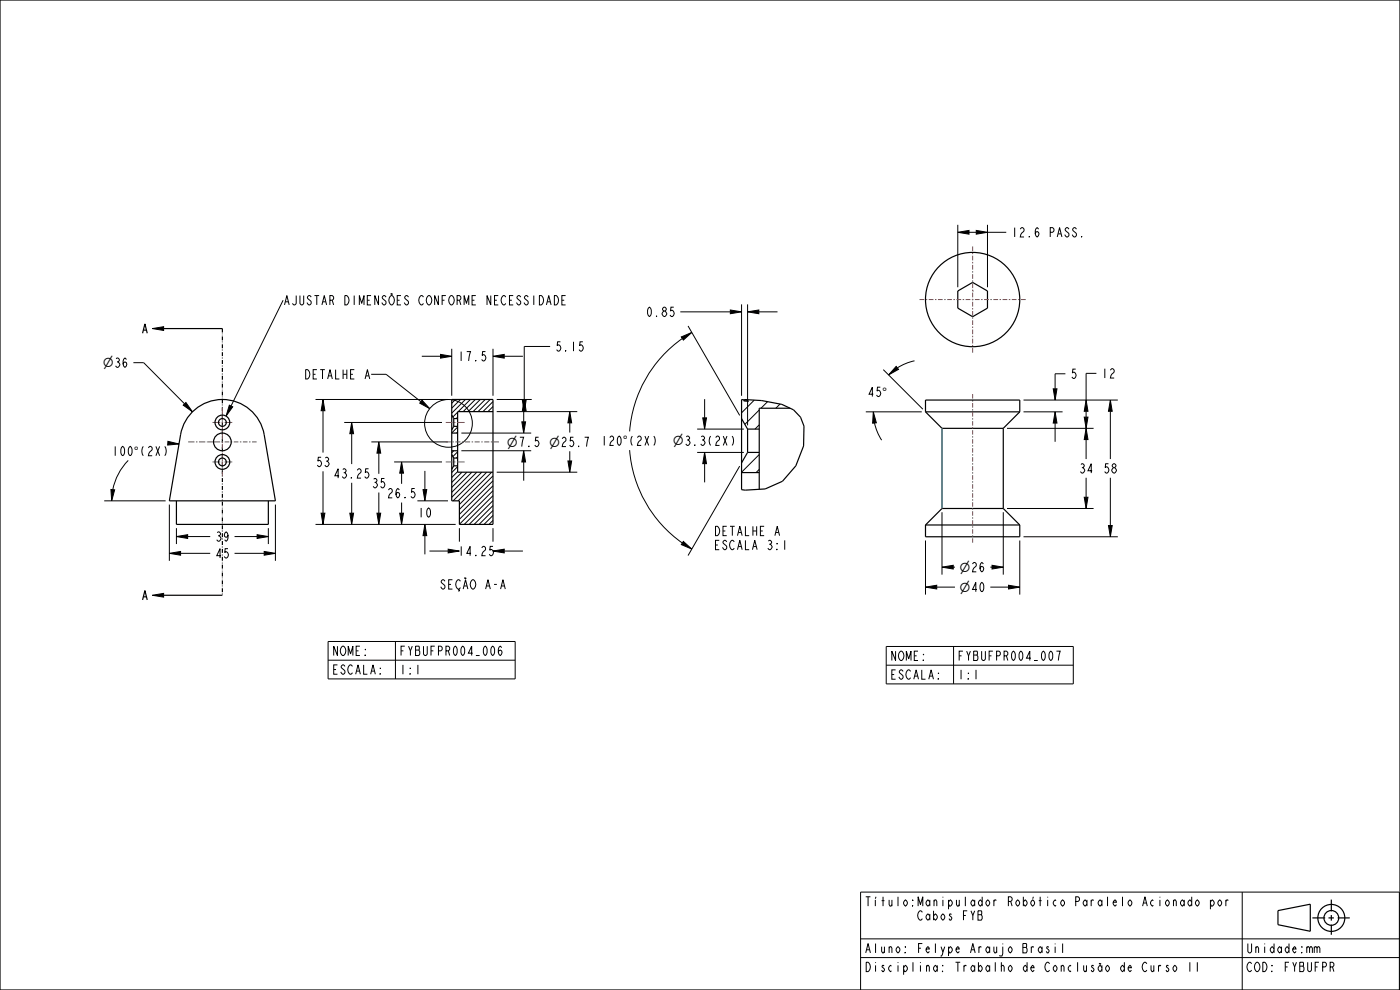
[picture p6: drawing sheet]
<svg xmlns="http://www.w3.org/2000/svg" width="594mm" height="420mm" viewBox="0 0 594 420" stroke-linecap="round" stroke-linejoin="round" font-family="sans-serif">
<g fill="none" stroke="#000" stroke-width=".42">
<path d="M406.4 98.6l4.7-.8v1.5zM406.4 95.4v26.5M411.1 98.6h3.1M414.2 97.8l4.8 .8-4.8 .7zM419 95.4v26.5M419 98.6h7.9M64.7 139.4l4.7-.8v1.6zM120.1 127.4l-22.1 44.8M238.4 127.4h1M240 125.4h-1.6v4h1.6M288.6 132.3h21.3M291.9 138.3l21.9 37.9"/>
<path d="M309.9 131.5l4.7 .8-4.7 .8zM314.6 129.1v38.8M317.2 132.3l4.8-.8v1.6zM317.2 129.1v51.4M322 132.3h7.9M56.6 153.9h4.4l17.3 17.4M157.5 158.8h6.3l14.8 11.6M179 151.1h7.9M186.9 150.3l4.8 .8-4.8 .8zM191.7 148v19.9M209.2 151.1l4.7-.8v1.6zM209.2 148v19.9"/>
<path d="M213.9 151.1h8M233.4 147h-11v22.5M289.1 142.9l4.4-1.9-3.6 3.3zM289.5 143.6a53.1 53.1 0 0 0-22.4 39.4M374.8 156.8l16.8 16.8M380.2 155.5l1 1.2-4.2 2.4zM388 153.1l-3.4 1-3.9 2M452 158.6h-4.3v6.4M465.2 158.4h-4.4v11.3M77.7 171.9l1.2-1.1 2.8 3.9zM97.3 171.9l1.4 .7-2.8 3.9zM133.9 169.5h56.2"/>
<path d="M137 169.5l.8 4.7h-1.5zM137 174.2v17.8M146 179.2h41.5M149.2 179.2l.8 4.8h-1.6zM179.1 169.8l3.2 3.6-4.2-2.4zM193.3 169.5l-1.6 1.6M194.2 174.9l-2.1 2M194.2 177l-.6 .6M195.4 169.5l-3.7 3.7M197.5 169.5l-5.8 5.8M199.6 169.5l-5.2 5.1M201.7 169.5l-5.2 5.1"/>
<path d="M203.8 169.5l-5.2 5.1M205.9 169.5l-5.2 5.1M208 169.5l-5.2 5.1M209.2 170.4l-4.3 4.2M209.2 172.5l-2.2 2.1M209.2 174.6h-.1M210.8 174.6h34.1M210.8 169.5h14.8M221.4 179h1.6l-.8 4.7zM221.6 169.9h1.6l-.8 4.7zM222.2 171v8M222.4 169.5l.8 4.7h-1.6z"/>
<path d="M241.8 174.6l.7 4.8h-1.5zM241.8 179.4v4.1M298.2 177.3h1.6l-.8 4.7zM299 169.3v8M320 169.8l-5.4 5.3M322.1 173.9l-6.1 6.1M325.7 170.4l-2.8 2.8M331 171.4l-1.8 1.8M367.4 174.7h23.7M370.5 174.7l1.3 4.7-1.6 .1zM371 179.5l1.4 4.1 1.7 3.1M434.3 174.7h16.5"/>
<path d="M434.3 169.7h40M446.9 165h1.6l-.8 4.7zM447.7 174.7l.8 4.8h-1.6zM447.7 179.5v7.9M460 177h1.6l-.8 4.7zM460.8 169.7l.8 4.8h-1.6zM460.8 174.5v2.5M471.1 169.7l.8 4.8h-1.6zM471.1 174.5v20.3M54.4 195.3a24.5 24.5 0 0 0-6.5 12.4M71.3 187.2l4.6 1.2-4.8 .4zM137 199.9v17.8"/>
<path d="M149.2 184v12.9M157.6 187.5h32.4M160.7 187.5l.8 4.7h-1.6zM160.7 192.2v8.8M167.2 196h20.3M170.4 196l.8 4.7h-1.6zM180.3 199.8v7.9M192.5 191.2l-.8 .9M194.2 181.2l-2.5 2.5M194.2 183.3l-.5 .4M194.2 191.7l-2 2M194.2 193.8l-.6 .5"/>
<path d="M194.2 198l-2.5 2.5M195.8 191.2h29.6M195.8 183.7h29.6M222.2 191.2l.8 4.8h-1.6zM222.2 196v7.9M241 195.6h1.5l-.7 4.7zM241.8 191.4v4.2M267.1 191a53.1 53.1 0 0 0 22.4 39.4M295.8 191.9h19.8M295.8 182h19.8M299 191.9l.8 4.8h-1.6zM299 196.7v7.9"/>
<path d="M313.8 197.7l-21.9 38M322.1 180.2l-1.8 1.8M322.1 192.8l-7.5 7.5M322.1 199.1l-1.3 1.4M427.3 181.7h36.7M460.8 181.7l.8 4.8h-1.6zM460.8 186.5v8.3M44.2 212.5h26.1M47.1 207.7l1.5 .1-1.2 4.7zM71.9 214.1v23.8M116.9 214.1v23.8M136.3 217.7h1.5l-.8 4.8z"/>
<path d="M148.4 217.7h1.6l-.8 4.8zM149.2 204.8v12.9M159.9 217.7h1.6l-.8 4.8zM160.7 208.9v8.8M169.6 217.7h1.6l-.8 4.8zM170.4 200.7v4.6M170.4 213.2v4.5M177.1 212.5h13M179.5 207.7h1.6l-.8 4.8zM194.2 200.1l-2.5 2.5M196 200.3l-4.3 4.4M198.1 200.3l-6.4 6.5"/>
<path d="M200.2 200.3l-8.5 8.6M202.3 200.3l-10.6 10.7M204.4 200.3l-12.1 12.2M206.5 200.3l-12.1 12.2M208.6 200.3l-13.7 13.7M209.2 201.9l-14.3 14.2M209.2 204l-14.3 14.2M209.2 206.1l-14.3 14.2M209.2 208.2l-14.3 14.2M209.2 210.3l-12.2 12.2M209.2 212.4l-10.1 10.1M209.2 214.5l-8 8"/>
<path d="M209.2 216.6l-5.9 5.9M209.2 218.7l-3.8 3.8M210.8 200.3h34.1M399.7 217.3v26.5M425.7 217.3v26.5M427.3 215.7h36.7M460 211h1.6l-.8 4.7zM460.8 202.7v8.3M471.1 202.7v20.3M71.9 234.7l4.7-.7v1.5zM74.9 227.6l4.7-.8v1.6zM74.9 224.1v6.7"/>
<path d="M76.6 234.7h12.6M79.6 227.6h9.6M99.5 234.7h12.6M99.5 227.6h9.6M109.1 226.8l4.8 .8-4.8 .8zM112.1 234l4.8 .7-4.8 .8zM113.9 224.1v6.7M133.9 222.5h59.4M180.3 222.5l.8 4.7h-1.6zM180.3 227.2v8M182.2 233.8h8M190.2 233l4.7 .8-4.7 .8z"/>
<path d="M194.9 224.1v5.7M209.2 233.8l4.7-.8v1.6zM209.2 220.8l-1.7 1.7M209.2 224.1v5.7M213.9 233.8h8M289.9 229.7l3.6 3.2-4.4-1.9zM392.7 229.3v23M420.9 239.8l4.8 .8-4.8 .8zM432.7 229.3v23M434.3 227.7h40M470.3 223h1.6l-.8 4.7zM64.7 252.5l4.7-.8v1.6z"/>
<path d="M392.7 249.1l4.7-.8v1.6zM397.4 249.1h7.8M399.7 240.6l4.7-.8v1.6zM404.4 240.6h.8M420.2 249.1h7.7M420.2 240.6h.7M427.9 248.3l4.8 .8-4.8 .8zM139.2 272.1h79.4v15.9h-79.4zM167.8 272.1v15.9M376 274.3h79.4v15.8h-79.4zM404.6 274.3v15.8M139.2 280.1h79.4"/>
<path d="M376 282.2h79.4M527.1 378.5v41.5M365.1 398.3h228.6M520.1 381.8v2.6M521.1 382.1l-.6-.3-.4 .6M365.1 406.2h228.6M508 408.2v4M365.1 420v-41.5h228.6v41.5"/>
<circle cx="190.3" cy="179.6" r="10.1"/>
</g>
<g fill="#000">
<path d="M406.4 98.6l4.7-.8v1.5zM414.2 97.8l4.8 .8-4.8 .7zM64.7 139.4l4.7-.8v1.6zM309.9 131.5l4.7 .8-4.7 .8zM317.2 132.3l4.8-.8v1.6zM186.9 150.3l4.8 .8-4.8 .8zM209.2 151.1l4.7-.8v1.6zM289.1 142.9l4.4-1.9-3.6 3.3zM380.2 155.5l1 1.2-4.2 2.4zM77.7 171.9l1.2-1.1 2.8 3.9zM97.3 171.9l1.4 .7-2.8 3.9zM137 169.5l.8 4.7h-1.5z"/>
<path d="M149.2 179.2l.8 4.8h-1.6zM179.1 169.8l3.2 3.6-4.2-2.4zM222.4 169.5l.8 4.7h-1.6zM221.6 169.9h1.6l-.8 4.7zM241.8 174.6l.7 4.8h-1.5zM370.5 174.7l1.3 4.7-1.6 .1zM446.9 165h1.6l-.8 4.7zM447.7 174.7l.8 4.8h-1.6zM460.8 169.7l.8 4.8h-1.6zM471.1 169.7l.8 4.8h-1.6zM71.3 187.2l4.6 1.2-4.8 .4zM160.7 187.5l.8 4.7h-1.6z"/>
<path d="M170.4 196l.8 4.7h-1.6zM221.4 179h1.6l-.8 4.7zM222.2 191.2l.8 4.8h-1.6zM298.2 177.3h1.6l-.8 4.7zM299 191.9l.8 4.8h-1.6zM460 177h1.6l-.8 4.7zM460.8 181.7l.8 4.8h-1.6zM47.1 207.7l1.5 .1-1.2 4.7zM179.5 207.7h1.6l-.8 4.8zM241 195.6h1.5l-.7 4.7zM460 211h1.6l-.8 4.7zM71.9 234.7l4.7-.7v1.5z"/>
<path d="M74.9 227.6l4.7-.8v1.6zM109.1 226.8l4.8 .8-4.8 .8zM112.1 234l4.8 .7-4.8 .8zM136.3 217.7h1.5l-.8 4.8zM148.4 217.7h1.6l-.8 4.8zM159.9 217.7h1.6l-.8 4.8zM169.6 217.7h1.6l-.8 4.8zM180.3 222.5l.8 4.7h-1.6zM190.2 233l4.7 .8-4.7 .8zM209.2 233.8l4.7-.8v1.6zM289.9 229.7l3.6 3.2-4.4-1.9zM470.3 223h1.6l-.8 4.7z"/>
<path d="M64.7 252.5l4.7-.8v1.6zM392.7 249.1l4.7-.8v1.6zM399.7 240.6l4.7-.8v1.6zM420.9 239.8l4.8 .8-4.8 .8zM427.9 248.3l4.8 .8-4.8 .8z"/>
</g>
<g fill="none" stroke="#000" stroke-width=".51">
<path d="M0 0h594v420h-594zM69.4 139.4h25M406.4 123.4l6.3-3.6 6.3 3.6v7.3l-6.3 3.7-6.3-3.7zM60.5 141.4l1-4 1 4M60.9 140.1h1.2M191.7 169.5h17.5v53h-14.3v-10h-3.2zM191.7 176.1l.8 1.5M192.5 177.6v3.3M192.5 177.6h1.7M209.2 174.6h-15v25.7h15M314.6 169.5l2.6 .4 .3 .5-2-.4 .6-.5 7.1 .4 8.5 1.7 5 2.3 3 3.1 1.4 3.8-.2 8.4-3.2 8.4-5.7 6.6-7.3 3.2-8.5 .5-1.6-.2zM314.6 177.6l2.6 4.4"/>
<path d="M335.2 173.2h-13.1v34.4M191.7 192.9l.8 1.4M191.7 191.2h2.5M191.7 183.7h2.5M192.5 180.9l-.8 1.5M192.5 194.3v3.3M192.5 197.6l-.8 1.5M192.5 197.6h1.7M192.5 194.3h1.7M192.5 180.9h1.7M317.2 182v9.9M317.2 191.9l-2.6 4.5"/>
<path d="M317.2 191.9h4.9M317.2 182h4.9M399.7 181.7v34M399.7 181.7l-7-7h40l-7 7M399.7 181.7h26M425.7 181.7v34M74.9 212.5v10h39v-10M314.6 200.5h7.5M399.7 215.7l-7 7h40l-7-7M399.7 215.7h26M60.5 254.5l1-3.9 1 3.9M60.9 253.2h1.2"/>
<path d="M69.4 252.5h25M542.2 386.3l13.7-2.7v11.5l-13.7-2.8zM556.8 389.4h5.5M563.7 389.4h2.3M564.9 381.7v5M564.9 388.2v2.4M564.9 392.3v4.3M567.5 389.4h5.2"/>
<circle cx="564.9" cy="389.4" r="5.7"/>
<circle cx="564.9" cy="389.4" r="3.1"/>
</g>
<path d="M94.4 139.4v113.1" fill="none" stroke="#000" stroke-width=".51" stroke-dasharray="1.7 .5 .2 .3 .2 .5" stroke-linecap="butt"/>
<!-- layer: 02___PRT_ALL_AXES -->
<g fill="none" stroke="#000" stroke-width=".51">
<path d="M81.6 174.8a18 18 0 0 1 30.5 9.7l4.8 28h-45l5.1-29.6 1.8-4.4zM392.7 174.7v-5h40v5M392.7 222.7v5h40v-5"/>
<circle cx="412.7" cy="127.1" r="20"/>
<circle cx="94.4" cy="179.2" r="3.1"/>
<circle cx="94.4" cy="179.2" r="1.65"/>
<circle cx="94.4" cy="187.5" r="3.8"/>
<circle cx="94.4" cy="196" r="3.1"/>
<circle cx="94.4" cy="196" r="1.65"/>
</g>
<g fill="none" stroke="#785055" stroke-width=".42">
<path d="M412.7 104.5v2.1M412.7 107.2v.6M412.7 108.5v2M412.7 111.1v.6M412.7 112.4v2M412.7 115v.7M412.7 116.3v2M412.7 118.9v.7M390.1 127.1h2M392.8 127.1h.6M394.1 127.1h2M396.7 127.1h.6"/>
<path d="M398 127.1h2M400.6 127.1h.6M401.9 127.1h2M404.5 127.1h.7M405.8 127.1h2M408.4 127.1h.7M409.7 127.1h2M412.4 127.1h.6M412.7 123.5h.1M412.7 120.2v2M412.7 122.9v.6M412.7 124.1v2"/>
<path d="M412.7 126.8v.6M412.7 128v2.1M412.7 130.7v.6M412.7 132v2M412.7 134.6v.6M412.7 135.9v2M412.7 138.5v.6M412.7 139.8v2M413.6 127.1h2M416.3 127.1h.6M417.5 127.1h2.1M420.2 127.1h.6"/>
<path d="M421.5 127.1h2M424.1 127.1h.6M425.4 127.1h2M428 127.1h.7M429.3 127.1h2M431.9 127.1h.7M433.2 127.1h2M412.7 142.4v.7M412.7 143.7v2M412.7 146.3v.7M412.7 147.6v2M90.2 179.2h3.2"/>
<path d="M94 179.2h.7M94.4 172.9v5.4M94.4 178.9v.6M95.3 179.2h3.2M189.1 179.2h2.9M192.6 179.2h.6M193.9 179.2h2.8M196.7 179.2h.1M412.7 167.2v1.9M412.7 169.7v.7M412.7 171v1.9M412.7 173.6v.6"/>
<path d="M412.7 174.8v1.9M412.7 177.4v.6M412.7 178.6v2M79.8 187.5h2.7M83.1 187.5h.7M84.4 187.5h2.7M87.7 187.5h5.7M90.2 196h3.2M94 196h.7M94 187.5h.7M94.4 180.2v6.3M94.4 187.2v.6"/>
<path d="M94.4 188.4v2M94.4 191v.7M94.4 192.3v2M94.4 194.9v.6M94.4 196.2v1.9M94.4 198.8v.6M95.3 196h3.2M95.3 187.5h2M97.9 187.5h.6M99.2 187.5h1.9M101.8 187.5h.6M103.1 187.5h1.9"/>
<path d="M105.7 187.5h.6M106.9 187.5h2M189.1 196h2.9M189.1 187.5h2.2M191.9 187.5h.7M192.6 196h.6M193.2 187.5h2.2M193.9 196h2.8M196 187.5h.7M196.7 196h.1M197.3 187.5h2.2M200.1 187.5h.6"/>
<path d="M201.4 187.5h2.1M204.2 187.5h.6M205.4 187.5h2.2M208.3 187.5h.6M209.5 187.5h2.2M412.7 181.2v.6M412.7 182.5v1.9M412.7 185v.7M412.7 186.3v1.9M412.7 188.8v.7M412.7 190.1v1.9M412.7 192.7v.6"/>
<path d="M412.7 193.9v2M412.7 196.5v.6M412.7 197.8v1.9M94.4 200v2M412.7 200.3v.6M412.7 201.6v1.9M412.7 204.1v.7M412.7 205.4v1.9M412.7 208v.6M412.7 209.2v1.9M412.7 211.8v.6M412.7 213.1v1.9"/>
<path d="M412.7 215.6v.6M412.7 216.9v1.9M412.7 219.4v.7M412.7 220.7v1.9M412.7 223.3v.6M412.7 224.5v1.9M412.7 227.1v.6M412.7 228.3v2"/>
</g>
<!-- layer: 03___PRT_ALL_CURVES -->
<path d="M399.7 181.7v34" fill="none" stroke="#00c8ff" stroke-width=".51"/>
<g font-size="5.5">
<text x="43.6" y="155.8">⌀36</text>
<text x="43.6" y="155.8">⌀</text>
<text x="374.3" y="168.2">°</text>
<text x="215.1" y="189.5">⌀7.5</text>
<text x="215.1" y="189.5">⌀</text>
<text x="233.1" y="189.5">⌀25.7</text>
<text x="233.1" y="189.5">⌀</text>
<text x="264.3" y="189">°</text>
<text x="285.5" y="189">⌀3.3(2X)</text>
<text x="285.5" y="189">⌀</text>
<text x="56.8" y="193.3">°</text>
<text x="407.2" y="242.6">⌀26</text>
<text x="407.2" y="242.6">⌀</text>
<text x="407.2" y="251.1">⌀40</text>
<text x="407.2" y="251.1">⌀</text>
</g>
<g font-size="5.2">
<text x="428.9" y="100.5">12.6 PASS.</text>
<text x="120.1" y="129.4">AJUSTAR DIMENSÕES CONFORME NECESSIDADE</text>
<text x="274" y="134.3">0.85</text>
<text x="235.4" y="149">5.15</text>
<text x="194.1" y="153.1">17.5</text>
<text x="128.9" y="160.8">DETALHE</text>
<text x="154.3" y="160.8">A</text>
<text x="454" y="160.6">5</text>
<text x="467.2" y="160.4">12</text>
<text x="367.9" y="168.2">45°</text>
<text x="254.8" y="189">120°(2X)</text>
<text x="47.3" y="193.3">100°(2X)</text>
<text x="133.9" y="198">53</text>
<text x="141.3" y="202.8">43.25</text>
<text x="457.6" y="200.7">34</text>
<text x="467.9" y="200.7">58</text>
<text x="157.6" y="207">35</text>
<text x="164" y="211.2">26.5</text>
<text x="177.1" y="219.5">10</text>
<text x="302.8" y="227.2">DETALHE A</text>
<text x="91.2" y="229.6">39</text>
<text x="302.8" y="233.2">ESCALA 3:1</text>
<text x="91.2" y="236.7">45</text>
<text x="194.1" y="235.8">14.25</text>
<text x="186.9" y="249.9">SEÇÃO A-A</text>
<text x="140.8" y="278.1">NOME:</text>
<text x="169.4" y="278.1">FYBUFPR004_006</text>
<text x="377.6" y="280.2">NOME:</text>
<text x="406.2" y="280.2">FYBUFPR004_007</text>
<text x="140.8" y="286">ESCALA:</text>
<text x="169.4" y="286">1:1</text>
<text x="377.6" y="288.2">ESCALA:</text>
<text x="406.2" y="288.2">1:1</text>
<text x="366.7" y="384.4">Título:Manipulador Robótico Paralelo Acionado por</text>
<text x="388.4" y="390.4">Cabos FYB</text>
<text x="366.7" y="404.3">Aluno: Felype Araujo Brasil</text>
<text x="528.6" y="404.3">Unidade:mm</text>
<text x="366.7" y="412.2">Disciplina: Trabalho de Conclusão de Curso II</text>
<text x="528.6" y="412.2">COD: FYBUFPR</text>
</g>
</svg>
